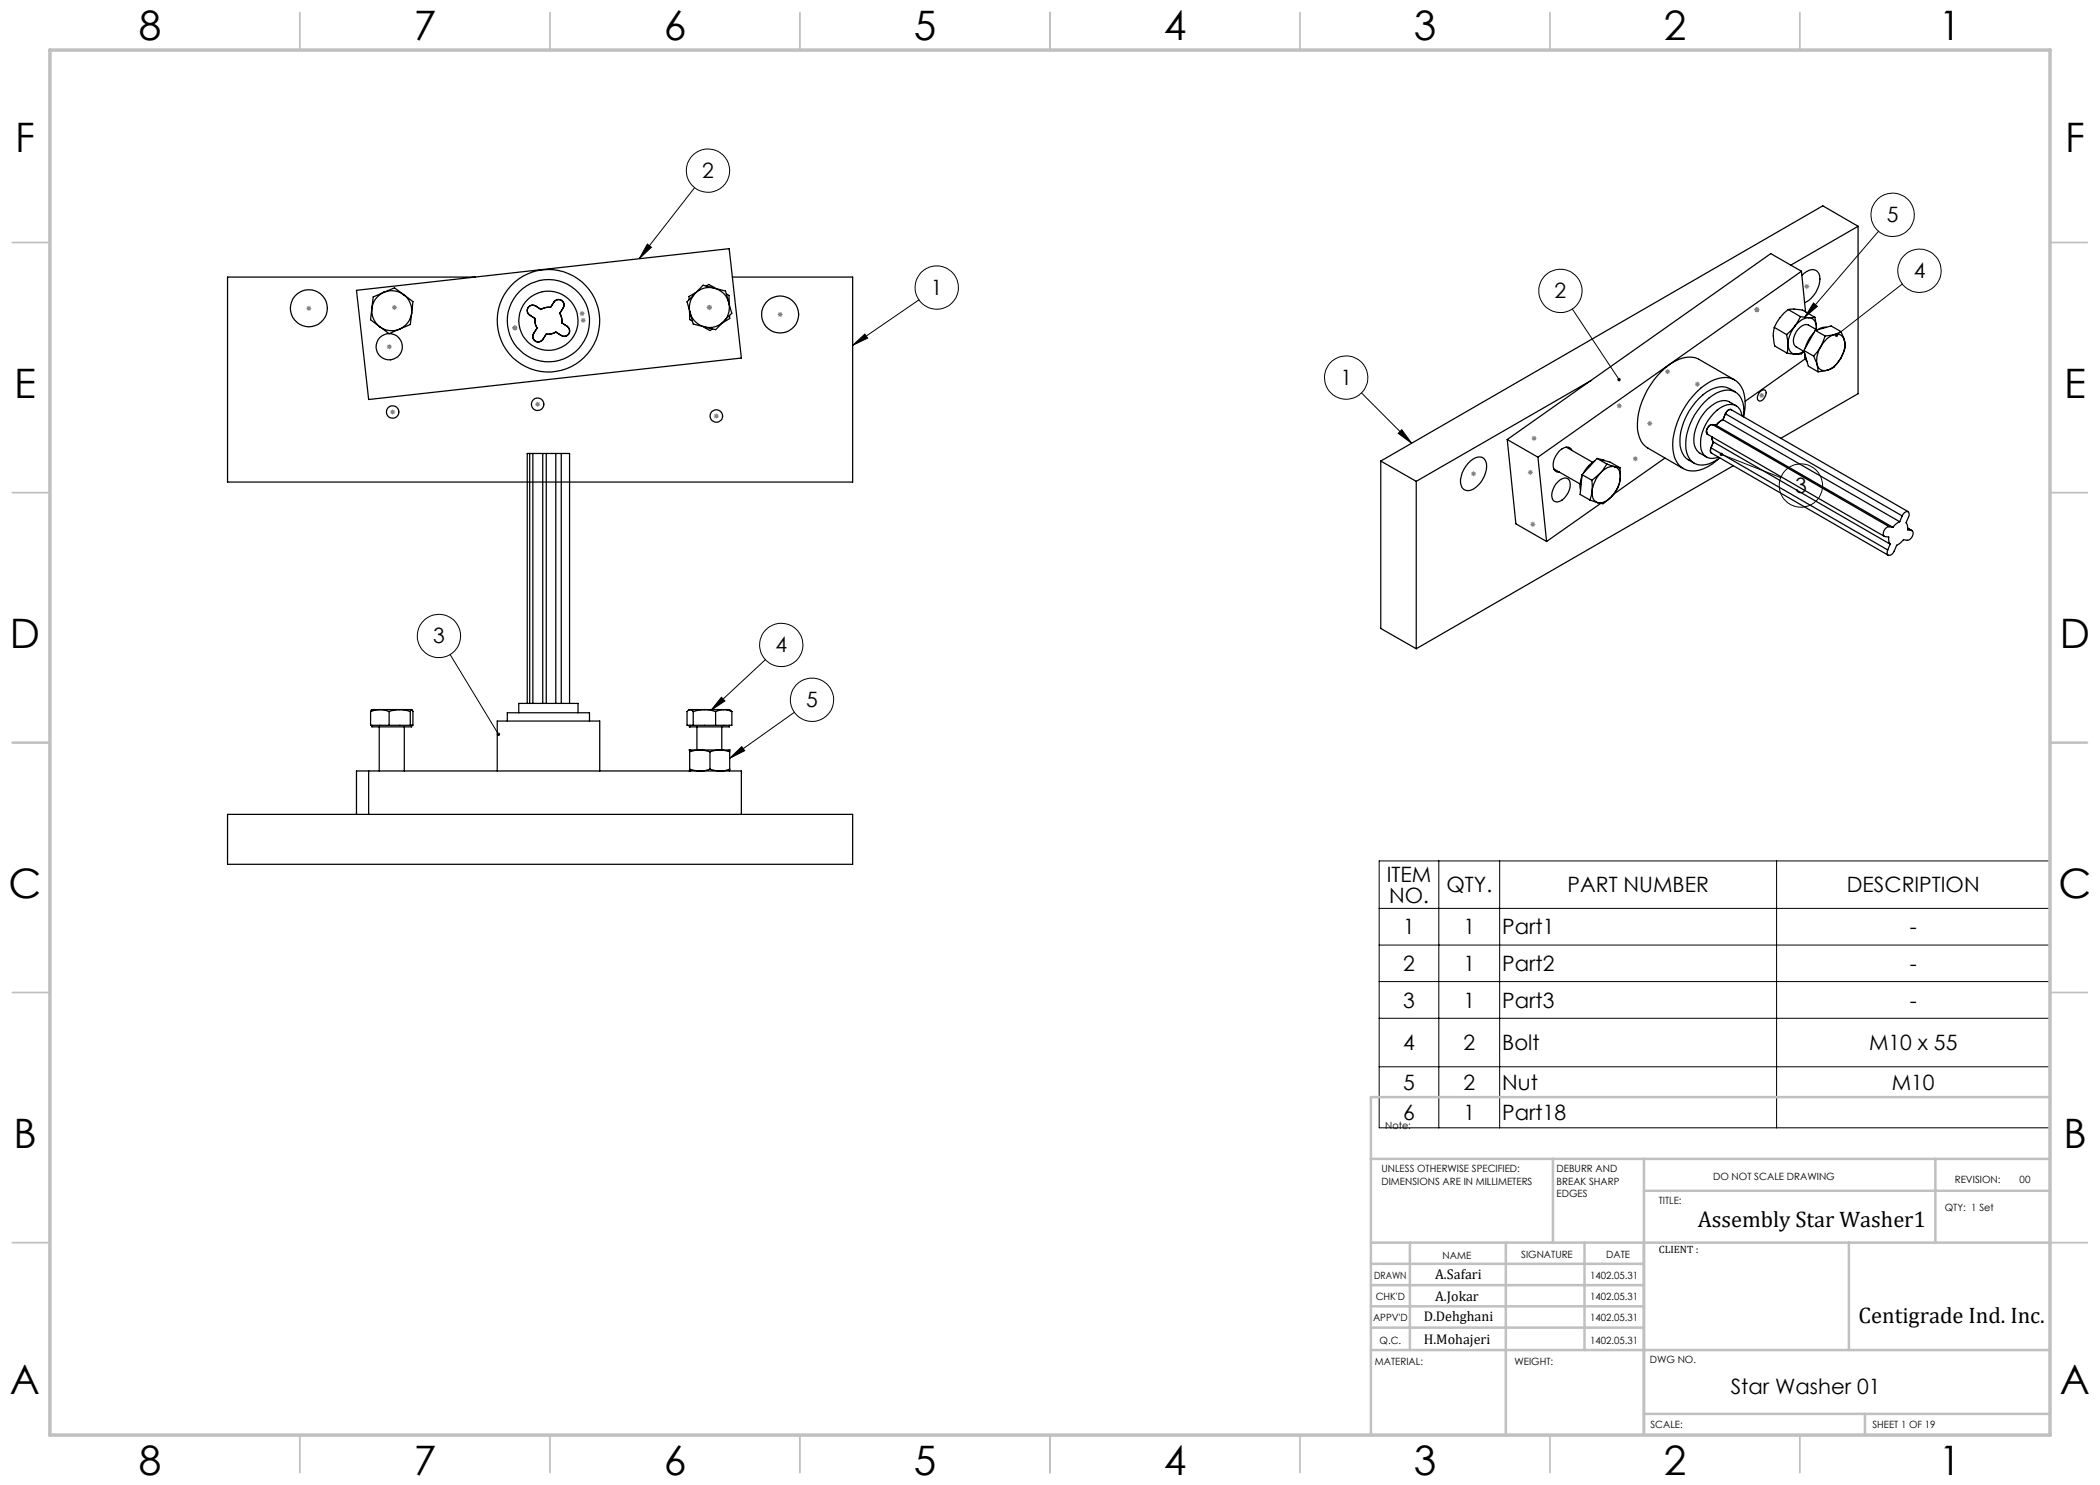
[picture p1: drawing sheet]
<svg xmlns="http://www.w3.org/2000/svg" width="420mm" height="297mm" viewBox="0 0 420 297" stroke-linecap="round" stroke-linejoin="round" font-family="sans-serif">
<g fill="none" stroke="#000" stroke-width=".2">
<path d="M138.9 37.5l-11.1 14.2M129.5 48.8l.8 .7-2.5 2.2zM183.8 60l-13.3 9.1M375.7 46.2l-14.8 17.3M380.5 56.8l-13.2 10.3M170.5 69.1l2.5-2.3 .5 .8zM272.3 78.6l10 10M314.5 61.8l9.3 14.1M362.7 60.6l.8 .7-2.6 2.2zM280.4 85.9l1.9 2.7-2.7-1.9zM344.3 90.9l11.9 4.6M90 130.9l9.7 16"/>
<path d="M144.3 139.4l.7 .8-2.8 1.9zM153.1 131.9l-10.9 10.2M145.9 151.7l2.4-2.4 .6 .8zM158.9 142.4l-13 9.3M275.8 172.2h134.1v53.4h-134.1zM287.8 172.2v53.4M299.9 172.2v53.4M355.3 172.2v53.4M275.8 181.7h134.1M275.8 189h134.1M275.8 196.3h134.1M275.8 203.7h134.1"/>
<path d="M275.8 213.4h134.1M275.8 219.5h134.1"/>
<circle cx="141.6" cy="34.1" r="4.3"/>
<circle cx="187.3" cy="57.5" r="4.3"/>
<circle cx="312.1" cy="58.2" r="4.3"/>
<circle cx="378.5" cy="43" r="4.3"/>
<circle cx="383.9" cy="54.2" r="4.3"/>
<circle cx="269.3" cy="75.5" r="4.3"/>
<circle cx="360.2" cy="97.1" r="4.3"/>
<circle cx="87.8" cy="127.2" r="4.3"/>
<circle cx="156.2" cy="129" r="4.3"/>
<circle cx="162.4" cy="140" r="4.3"/>
</g>
<g fill="none" stroke="#808080" stroke-width=".2">
<path d="M360.9 57.3h1M361 56.9l.7 .7M361.4 56.8v1M361.7 56.9l-.7 .7M61.3 61.7h1M61.4 61.3l.7 .7M61.8 61.2v1M62.1 61.3l-.7 .7M77.4 69.4h1M77.5 69l.7 .7M77.9 68.9v.9M78.2 69l-.7 .7"/>
<path d="M78.4 61.5h1M78.5 61.1l.7 .7M78.9 61v1M79.2 61.1l-.7 .7M102.4 65.6h1.1M102.6 65.2l.7 .7M103 65.1v1M103.3 65.2l-.7 .7M115.9 62.7h1M116.1 62.4l.7 .7M116.1 64.1h1M116.3 63.7l.7 .7"/>
<path d="M116.4 62.2v1M116.6 63.6v1M116.8 62.4l-.7 .7M117 63.7l-.7 .7M141.4 61.5h1M141.5 61.1l.7 .7M141.9 61v1M142.2 61.1l-.7 .7M155.5 62.9h1M155.7 62.5l.7 .7M156 62.4v1M156.4 62.5l-.7 .7"/>
<path d="M333 74.3h1M333.2 74l.7 .7M333.5 73.8v1M333.9 74l-.7 .7M339 76.8h1M339.1 76.5l.7 .7M339.5 76.3v1.1M339.8 76.5l-.7 .7M350.9 61.9h1M351 61.6l.7 .7M351.4 61.5v.9M351.7 61.6l-.7 .7"/>
<path d="M351.9 79.1h.9M352 78.7l.7 .7M352.4 78.6v1M352.7 78.7l-.7 .7M78 82.4h1M78.2 82.1l.7 .7M78.5 81.9v1M78.9 82.1l-.7 .7M107 80.9h1M107.2 80.5l.7 .7M107.5 80.4v.9M107.9 80.5l-.7 .7"/>
<path d="M142.8 83.2h1M142.9 82.9l.7 .7M143.3 82.7v1M143.6 82.9l-.7 .7M294.2 94.8h1M294.4 94.4l.7 .7M294.7 94.3v.9M295.1 94.4l-.7 .7M305.6 94.5h1M305.7 94.1l.7 .7M306.1 94v1M306.3 87.7h1"/>
<path d="M306.4 94.1l-.7 .7M306.5 87.3l.7 .7M306.8 87.2v1M307.2 87.3l-.7 .7M323.4 81.2h.9M323.5 80.8l.7 .7M323.8 80.6v1.1M324.2 80.8l-.7 .7M326.6 91.8h1M326.7 91.4l.7 .7M327.1 91.3v.9M327.4 91.4l-.7 .7"/>
<path d="M329.5 84.7h.9M329.6 84.3l.7 .8M330 84.2v1M330.3 84.3l-.7 .8M306.1 104.9h1M306.2 104.5l.7 .7M306.6 104.3v1.1M306.9 104.5l-.7 .7"/>
</g>
<g fill="none" stroke="#c0c0c0" stroke-width=".35">
<path d="M60 2.5v7.5M110 2.5v7.5M160 2.5v7.5M210 2.5v7.5M260 2.5v7.5M310 2.5v7.5M360 2.5v7.5M2.5 48.5h7.5M410 48.5h7.5M2.5 98.5h7.5M410 98.5h7.5M2.5 148.5h7.5"/>
<path d="M410 148.5h7.5M2.5 198.5h7.5M410 198.5h7.5M2.5 248.5h7.5M410 248.5h7.5M60 287v7.5M110 287v7.5M160 287v7.5M210 287v7.5M260 287v7.5M310 287v7.5M360 287v7.5"/>
</g>
<g fill="none" stroke="#c0c0c0" stroke-width=".5">
<path d="M410 219.4h-135.8v67.4M274.2 231.8h135.8M310.6 231.8v16.7M328.8 231.8v55.2M328.8 238.2h81.2M387.1 231.8v16.7M274.2 248.5h135.8M274.2 257h54.6M274.2 252.8h54.6M282 248.5v21.5M301.2 248.5v38.3M316.9 248.5v21.5"/>
<path d="M369.8 248.5v21.5M274.2 265.5h54.6M274.2 261.3h54.6M274.2 270h135.8M328.8 282.8h81.2M373 282.8v4.2"/>
</g>
<path d="M10 10h400v277h-400z" fill="none" stroke="#c0c0c0" stroke-width=".7"/>
<g fill="#000">
<path d="M170.5 69.1l2.5-2.3 .5 .8zM129.5 48.8l.8 .7-2.5 2.2zM280.4 85.9l1.9 2.7-2.7-1.9zM323.6 75.7h-.1a.33 .33 0 0 0 .1 .5 .33 .33 0 0 0 .4 0l-.2-.3 .2 .3a.33 .33 0 0 0 .1-.5 .33 .33 0 0 0-.5 0zM367.1 66.8l-.1 .5 .3-.2-.3 .2a.34 .34 0 0 0 .5 0 .34 .34 0 0 0 .1-.5 .34 .34 0 0 0-.5 0zM362.7 60.6l.8 .7-2.6 2.2zM344 90.7l.3 .2-.3-.2a.34 .34 0 0 0 .3 .5 .34 .34 0 0 0 .3-.5 .34 .34 0 0 0-.6 0z"/>
<path d="M144.3 139.4l.7 .8-2.8 1.9zM145.9 151.7l2.4-2.4 .6 .8zM99.4 146.6a.34 .34 0 0 0 0 .5 .34 .34 0 0 0 .5 0l-.2-.2 .2 .2a.34 .34 0 0 0 0-.5 .34 .34 0 0 0-.5 0z"/>
</g>
<g fill="none" stroke="#000" stroke-width=".25">
<path d="M71.3 58.1l74.5-8.4 2.5 21.9-74.6 8.3zM76.8 58.5a4.1 4.1 0 0 1 4 .4M76.8 58.5l2.1-.9 1.9 1.3M76.8 58.5a4.1 4.1 0 0 0-2.4 3.2M76.8 58.5l-2.2 .9-.2 2.3M80.8 58.9a4.1 4.1 0 0 1 1.5 3.7M80.8 58.9l1.8 1.4-.3 2.3M95 55.4h-49.5v41h125v-41h-24M139 58.6l-1.2 .7v.6M139 58.7a4.1 4.1 0 0 0-1 3.9M139 58.7l-1.6 1.7 .6 2.2M141.2 57.2l.5-.3 1.3 .6"/>
<path d="M142.8 57.6a3.9 3.9 0 0 1 2.9 2.8M142.8 57.6l2.3 .6 .6 2.2M142.8 57.6a3.9 3.9 0 0 0-3.8 1.1M142.8 57.6l-2.2-.6-1.6 1.7M145.3 58.8l.5 .3 .1 1.8M360.3 54.3l-52.7 37.1M360.3 54.3l.8 8.1M360.3 54.3l-6.1-3.6-52.8 37.2M360.4 55.1a2.61 2.61 0 0 1 2.8-1 2.54 2.54 0 0 1 .6 3 5.6 5.6 0 0 1-2.9 3.4M371.6 45.3l-7-4.1-88.4 51M371.6 45.3l-13.4 7.7M371.6 45.3v33.4l-15.4 9"/>
<path d="M74.4 61.7a4.1 4.1 0 0 0 1.6 3.7M74.4 61.7l-.3 2.3 1.9 1.4M76 65.4a4.2 4.2 0 0 0 3.9 .4M76 65.4l1.8 1.3 2.1-.9M77.8 66.7a2.63 2.63 0 0 0-2.4 3.6 2.63 2.63 0 0 0 4.3 .9 2.63 2.63 0 0 0-.9-4.3l-.9-.2M82.3 62.6a4.1 4.1 0 0 1-2.4 3.2M82.3 62.6l-.2 2.3-2.2 .9M106.7 66.7a1.1 1.1 0 0 0 .3 1.5 1.1 1.1 0 0 0 1.5-.3M107 63.7a2.99 2.99 0 0 0 .4 1.9l-.7 1.1M107.1 61.2a1.08 1.08 0 0 0-1.5 .3 1.08 1.08 0 0 0 .3 1.5l1.1 .7M107.1 61.2l1.1 .7a2.74 2.74 0 0 1 1.9-.4M107.1 61.2l1.1 .7a2.99 2.99 0 0 1 1.9-.4"/>
<path d="M107.1 61.2a1.1 1.1 0 0 0-1.5 .3 1.1 1.1 0 0 0 .3 1.5l1.1 .7M110.8 60.4a1.1 1.1 0 0 1 1.5-.3 1.1 1.1 0 0 1 .3 1.5M110.8 60.4l-.7 1.1M112.3 67.1l-1.1-.7a2.74 2.74 0 0 1-1.9 .4l-.8 1.1M112.6 61.6l-.7 1.1a2.59 2.59 0 0 1 .5 1.9l1 .7M113.4 65.3a1.09 1.09 0 0 1 .4 1.5 1.09 1.09 0 0 1-1.5 .3M137.9 62.1v1.8l.6 .3M138 62.6a3.9 3.9 0 0 0 2.9 2.8M138 62.6l.6 2.2 2.3 .6M140.8 65.4l1.2 .7 .5-.3M144.7 64.3a3.9 3.9 0 0 1-3.8 1.1M144.7 64.3l-1.6 1.6-2.2-.5"/>
<path d="M145.7 60.4a4 4 0 0 1-1 3.9M145.7 60.4l.7 2.2-1.7 1.7M145.9 63.1v.6l-1.5 1M318.2 76.1l-35 20.2M346.9 76l-7.1-4.1a5.4 5.4 0 0 0-5.8 .9 15.9 15.9 0 0 0-6.5 12.9 4.7 4.7 0 0 0 2.1 3.9l7.1 4.1M347.1 78.4a4.4 4.4 0 0 0-5.8 0 12.7 12.7 0 0 0-5.3 10.7 4.1 4.1 0 0 0 2.8 3.5M351.9 78.5a.76 .76 0 0 1 1.3-.3 1.67 1.67 0 0 1-1.3 2 1.09 1.09 0 0 1 0-1.7zM354.9 65.5a6.8 6.8 0 0 0 .1 3.7l2.4 1.4M354.9 65.5l2.4 1.4M357.3 66.9l.3 2M357.4 70.6l1.7 .2M357.6 68.9a1.73 1.73 0 0 0 1.5 1.9"/>
<path d="M357.6 68.9l-.2 1.7M357.6 61.9a9 9 0 0 0-2.7 3.6M357.6 61.9l1.2-.1 1.7 .2 2.5 1.5M357.6 61.9l2.5 1.4M359 65.3l-1.7 1.6M359 65.3a6.3 6.3 0 0 0-1.4 3.6M360.1 63.3l-1.1 2M360.1 63.3l1.7 .2M360.8 70.2l-1 .5-.7 .1M360.8 70.1l1.9 1.1M360.8 70.1l.9 3.1 1.9 1.2M360.8 70.3l-.5 .5h-1.2"/>
<path d="M360.9 70.6a2.45 2.45 0 0 0 .5 1.7M361.1 71.8l-12.1 8.5M361.8 63.5a3.8 3.8 0 0 0-2.8 1.8M361.8 63.5a1.66 1.66 0 0 1 1.5 1.9M362.7 71.2l.7 1.8M362.8 66.5a6.8 6.8 0 0 0-1.8 3.1M363 63.5h-1.2M363 63.5l.3 1.9M363 66.1l-2.2 4M363 66.1l2 1.1M363 66.1l3.2-.9 2 1.1M363.3 65.4v.5"/>
<path d="M363.3 65.4l-.1 .5M363.4 66l-1.7-1a2.19 2.19 0 0 0-2.4 1.3 2.31 2.31 0 0 0-.1 3.1l1.6 .9M363.4 73a1.55 1.55 0 0 0 2.1 1M363.4 73l.2 1.4M364.1 69.4l-1.4 1.8M364.1 69.4a4.8 4.8 0 0 0-.7 3.6M365 67.2l-.9 2.2M365.3 65.4a2.54 2.54 0 0 0-1.8 .6M365.5 74l-1.9 .4M366.9 66.9a4.8 4.8 0 0 0-2.8 2.5M366.9 66.9a1.47 1.47 0 0 1 2 1.1M366.9 66.9l-1.9 .3"/>
<path d="M368.2 71.6a5.4 5.4 0 0 1-2.7 2.4M368.2 66.3l-1.3 .6M368.2 66.3l.7 1.7M368.2 71.6l-.7 1a3.4 3.4 0 0 1-2 1.4M368.9 68a4.9 4.9 0 0 1-.7 3.6M368.9 68l.2 1.4-.9 2.2M105.9 90.7h-.5v50M105.9 90.7h.7M105.9 90.7v50M106.6 90.7h1.9M106.6 90.7v50M108.5 90.7v50"/>
<path d="M108.5 90.7h.8M109.3 90.7h1.9M109.3 90.7v50M111.2 90.7h1.1M111.2 90.7v50M112.3 90.7h1.6v50M112.3 90.7v50M276.2 92.2l7 4.1M276.2 92.2v33.5l7 4M283.2 96.3v33.4M293.6 92.7a2.73 2.73 0 0 1 2.9-1.2 2.45 2.45 0 0 1 .6 3 4.9 4.9 0 0 1-3.5 3.6 1.69 1.69 0 0 1-1.5-2.1 5.7 5.7 0 0 1 1.5-3.3zM301.4 87.9l6.2 3.5"/>
<path d="M301.4 87.9l1.8 16.9 6.1 3.5M307.6 91.4l1.7 16.9M310.7 93.8l5.3 3M311.6 96.4a1.4 1.4 0 0 1 2.3-.3 3.6 3.6 0 0 1-2.4 4.3 1.28 1.28 0 0 1-1.1-1.9 4.3 4.3 0 0 1 1.2-2.1zM313.2 89.4l5.3 3.1M314.4 90.1a1.21 1.21 0 0 0-2.1-.3 3.8 3.8 0 0 0-1.5 4 .95 .95 0 0 0 1.1 .6M316.4 95.3a4.8 4.8 0 0 0-.3 2.7M316.4 94.9l-.4 4 2 1.1M316.4 94.9l2 1.2M318.4 96.1v2.1M318.4 98.2l-.4 1.8M318.4 98.2a2.01 2.01 0 0 0 1.1 2.3"/>
<path d="M318.9 92.2l-.1 .1a6.1 6.1 0 0 0-2.1 2.3M319.4 91.7l-3 3.2M319.4 91.7l2 1.1M319.4 91.7l2.6 .7 2 1.2M320.1 91.9l.8 .2M320.1 94.6a7.1 7.1 0 0 0-1.7 3.6M320.1 94.6l-1.7 1.5M321.4 92.8l-1.3 1.8M321.4 92.8l1.5 .5M322.4 99.3a3.1 3.1 0 0 1-2.9 1.2M322.4 99.3l-1.8 1.4-1.1-.2M322.9 93.3a1.93 1.93 0 0 1 1.2 2.4"/>
<path d="M322.9 93.3a2.97 2.97 0 0 0-2.8 1.3M322.9 93.3l1.1 .3M324 93.6l.1 2.1M324.1 95.7a6.7 6.7 0 0 1-1.7 3.6M324.1 95.7a5.6 5.6 0 0 1-1.7 3.6M333 91.6l-10.2 7.2M341.3 86.4h.1M341.4 86.8h.1M342.2 89.6a.8 .8 0 0 0 .1 1l35.3 20.5M342.2 89.6a.76 .76 0 0 0 .2 1.1M342.2 89.6l35.3 20.4M342.4 87.3v.5l.3 .6-.3-.4z"/>
<path d="M342.5 84.9a1.35 1.35 0 0 0-1 2l35.4 20.4M342.5 84.9a1.37 1.37 0 0 0-1.1 1.9l.2 .1M342.5 84.9l35.3 20.4M342.5 84.9l.7 .2M342.7 88.4l35.3 20.4M342.7 88.4l-.5 1.2M343.2 85.1l35.4 20.4M344.6 84l-.5 .2-.9 .9M344.6 84l35.3 20.3M345.1 82.8a1.02 1.02 0 0 1 1.2-.9l35.3 20.4M345.1 82.8l-.5 1.1-.7 .4-.7 .8M345.1 82.8l35.3 20.4"/>
<path d="M345.1 82.8l-.5 1.2M346.3 82a.88 .88 0 0 0-1.2 .8M346.6 93.2l-63.4 36.5M347.2 81.2a3.5 3.5 0 0 0-5.1 .1 8.8 8.8 0 0 0-3.2 7.8 3.4 3.4 0 0 0 2.4 2.3M348.4 83.2a2.42 2.42 0 0 0-3.7-2 8.7 8.7 0 0 0-4.5 8.6 2.35 2.35 0 0 0 3.5 1.6M348.7 83.3v-.2a4.9 4.9 0 0 0-1.2-4.4 3.6 3.6 0 0 0-4.2-.1 12.5 12.5 0 0 0-6.1 11.2 3.3 3.3 0 0 0 4.6 3l2.1-1.2M348.7 83.4a8 8 0 0 0-.8-6.6 4.1 4.1 0 0 0-5-.9 15.6 15.6 0 0 0-8.3 11.8 6.5 6.5 0 0 0 1.6 5.7 4.6 4.6 0 0 0 5.4-.1l2.4-1.7M318 100l1.5 .5M320.1 100.7l-10.8 7.6M377.8 105.3a1.37 1.37 0 0 0-1 1.9l1 .2a1.69 1.69 0 0 0 .2 1.4M377.8 105.3l.8 .2M378 108.8l-.5 1.2"/>
<path d="M379.9 104.3l-.8 .6-.5 .6M380.4 103.2a1.04 1.04 0 0 1 1.3-.8l.1 .6-.6 1.6 .3 .4v1l.8 .1M380.4 103.2l-.5 1.1M381.5 105.6l.9 .5M381.5 105.7l.8 .4M382.3 106.1a1.14 1.14 0 0 1-.6 1.9l-1-.1-.7 .7-.7 .4a2.22 2.22 0 0 1-1.5 2.1l-.4-.4 .1-.7M73.7 154.2v8.7M74.4 145.1v.3h7.9v-.3M75.8 145.4v8.8M76 141.9l-1.9 .4M76 141.9l1 .1 .8 .3M76 141.9h3.9"/>
<path d="M76 141.9h-1.6l-.3 .4M77.8 142.3v2.8M79.9 141.9l-2.1 .4M79.9 141.9l2.2 .4M79.9 141.9h2.4M80.9 145.4v8.8M82.1 142.3v2.8M82.3 141.9l-.2 .4M82.3 141.9l.3 .4v2.8h-8.5v-2.8M99.4 154.2v-10h20.5v10M101.5 144.2v-1.6h16.4v1.6M103.8 142.6v-1.9h11.8v1.9"/>
<path d="M137.9 154.2h.1M137.9 150h.1M137.9 150v.4M137.9 150h2.1M137.9 145.1v.3h8v-.3M137.9 153.8a6 6 0 0 0 4.1 0M137.9 153.8v.4M137.9 150.4v3.4M138 141.9l.6 .4M138 141.9h2.9M138 141.9l-.6 .4v2.8h9v-2.8M138 141.9l-.3 .1"/>
<path d="M138.6 142.3v2.8M139.4 145.4v4.6M140 150l-2.1 .4M140 150l2 .4M140 150h4M140.9 141.9l-2.3 .4M140.9 141.9l1.2 .1 1 .3M140.9 141.9h3.8M142 153.8a5.7 5.7 0 0 0 3.9 0M142 150.4v3.4M143.1 142.3v2.8M144 150l-2 .4"/>
<path d="M144 150l1.9 .4M144 150h1.9M144.4 145.4v4.6M144.7 141.9l-1.6 .4M144.7 141.9l1.7 .4M144.7 141.9a1.54 1.54 0 0 1 1.7 .4M145.9 150h.1M145.9 150v.4M145.9 153.8v.4M145.9 150.4v3.4M45.5 162.9h125v10h-125zM71.3 162.9v-8.7h77v8.7"/>
<circle cx="61.8" cy="61.7" r="3.7"/>
<circle cx="109.7" cy="64.1" r="5.9"/>
<circle cx="109.7" cy="64.2" r="10.3"/>
<circle cx="109.7" cy="64.1" r="8.2"/>
<circle cx="156" cy="62.9" r="3.7"/>
<circle cx="78.5" cy="82.4" r="1.25"/>
<circle cx="107.5" cy="80.9" r="1.25"/>
<circle cx="143.3" cy="83.2" r="1.24"/>
</g>
<g font-size="8.1">
<text x="27.8" y="8">8</text>
<text x="82.8" y="8">7</text>
<text x="132.8" y="8">6</text>
<text x="182.8" y="8">5</text>
<text x="232.8" y="8">4</text>
<text x="282.8" y="8">3</text>
<text x="332.8" y="8">2</text>
<text x="387.8" y="8">1</text>
<text x="3" y="30.4">F</text>
<text x="413" y="30.4">F</text>
<text x="2.8" y="79.6">E</text>
<text x="412.8" y="79.6">E</text>
<text x="2" y="129.6">D</text>
<text x="412" y="129.6">D</text>
<text x="1.7" y="179.6">C</text>
<text x="411.7" y="179.6">C</text>
<text x="2.7" y="229.6">B</text>
<text x="412.7" y="229.6">B</text>
<text x="2" y="278.9">A</text>
<text x="412" y="278.9">A</text>
<text x="27.8" y="295">8</text>
<text x="82.8" y="295">7</text>
<text x="132.8" y="295">6</text>
<text x="182.8" y="295">5</text>
<text x="232.8" y="295">4</text>
<text x="282.8" y="295">3</text>
<text x="332.8" y="295">2</text>
<text x="387.8" y="295">1</text>
</g>
<g font-size="4.5">
<text x="339.5" y="245.3">Assembly Star Washer1</text>
<text x="371.7" y="264.6">Centigrade Ind. Inc.</text>
</g>
<g font-size="4.2">
<text x="140.4" y="35.6">2</text>
<text x="377.4" y="44.4">5</text>
<text x="186.2" y="59">1</text>
<text x="310.9" y="59.6">2</text>
<text x="382.7" y="55.6">4</text>
<text x="268.1" y="77">1</text>
<text x="359" y="98.6">3</text>
<text x="86.6" y="128.7">3</text>
<text x="155.1" y="130.4">4</text>
<text x="161.2" y="141.4">5</text>
<text x="277.4" y="176.4">ITEM</text>
<text x="289.3" y="178.5">QTY.</text>
<text x="313.5" y="178.5">PART NUMBER</text>
<text x="369.4" y="178.5">DESCRIPTION</text>
<text x="277.8" y="180.5">NO.</text>
<text x="280.6" y="186.9">1</text>
<text x="292.7" y="186.9">1</text>
<text x="300.4" y="186.9">Part1</text>
<text x="382" y="186.9">-</text>
<text x="280.6" y="194.2">2</text>
<text x="292.7" y="194.2">1</text>
<text x="300.4" y="194.2">Part2</text>
<text x="382" y="194.2">-</text>
<text x="280.6" y="201.5">3</text>
<text x="292.7" y="201.5">1</text>
<text x="300.4" y="201.5">Part3</text>
<text x="382" y="201.5">-</text>
<text x="280.6" y="210">4</text>
<text x="292.7" y="210">2</text>
<text x="300.4" y="210">Bolt</text>
<text x="373.8" y="210">M10 x 55</text>
<text x="280.6" y="217.9">5</text>
<text x="292.7" y="217.9">2</text>
<text x="300.4" y="217.9">Nut</text>
<text x="378.4" y="217.9">M10</text>
<text x="280.6" y="224">6</text>
<text x="292.7" y="224">1</text>
<text x="300.4" y="224">Part18</text>
<text x="346.2" y="278.8">Star Washer 01</text>
</g>
<g font-size="2.8">
<text x="287" y="255.9">A.Safari</text>
<text x="287" y="260.1">A.Jokar</text>
<text x="284.7" y="264.2">D.Dehghani</text>
<text x="284.7" y="268.7">H.Mohajeri</text>
</g>
<text font-size="2.1" x="331.8" y="250.7">CLIENT :</text>
<g font-size="2">
<text x="277" y="225.8">Note:</text>
<text x="276.3" y="234.5">UNLESS OTHERWISE SPECIFIED:</text>
<text x="276.3" y="237">DIMENSIONS ARE IN MILLIMETERS</text>
<text x="311.3" y="234.5">DEBURR AND</text>
<text x="311.3" y="237">BREAK SHARP</text>
<text x="311.3" y="239.5">EDGES</text>
<text x="342.6" y="236">DO NOT SCALE DRAWING</text>
<text x="391" y="236.6">REVISION:</text>
<text x="403.9" y="236.6">00</text>
<text x="331.8" y="240.8">TITLE:</text>
<text x="389" y="242.2">QTY: 1 Set</text>
<text x="288.5" y="251.7">NAME</text>
<text x="304.2" y="251.7">SIGNATURE</text>
<text x="321.2" y="251.7">DATE</text>
<text x="274.8" y="255.9">DRAWN</text>
<text x="318" y="255.9">1402.05.31</text>
<text x="275.1" y="260.1">CHK'D</text>
<text x="318" y="260.1">1402.05.31</text>
<text x="274.6" y="264.2">APPV'D</text>
<text x="275.9" y="268.7">Q.C.</text>
<text x="318" y="264.2">1402.05.31</text>
<text x="318" y="268.7">1402.05.31</text>
<text x="275" y="273">MATERIAL:</text>
<text x="302.9" y="273">WEIGHT:</text>
<text x="330" y="272.5">DWG NO.</text>
<text x="330.1" y="285.6">SCALE:</text>
<text x="374.5" y="285.6">SHEET 1 OF 19</text>
</g>
</svg>
